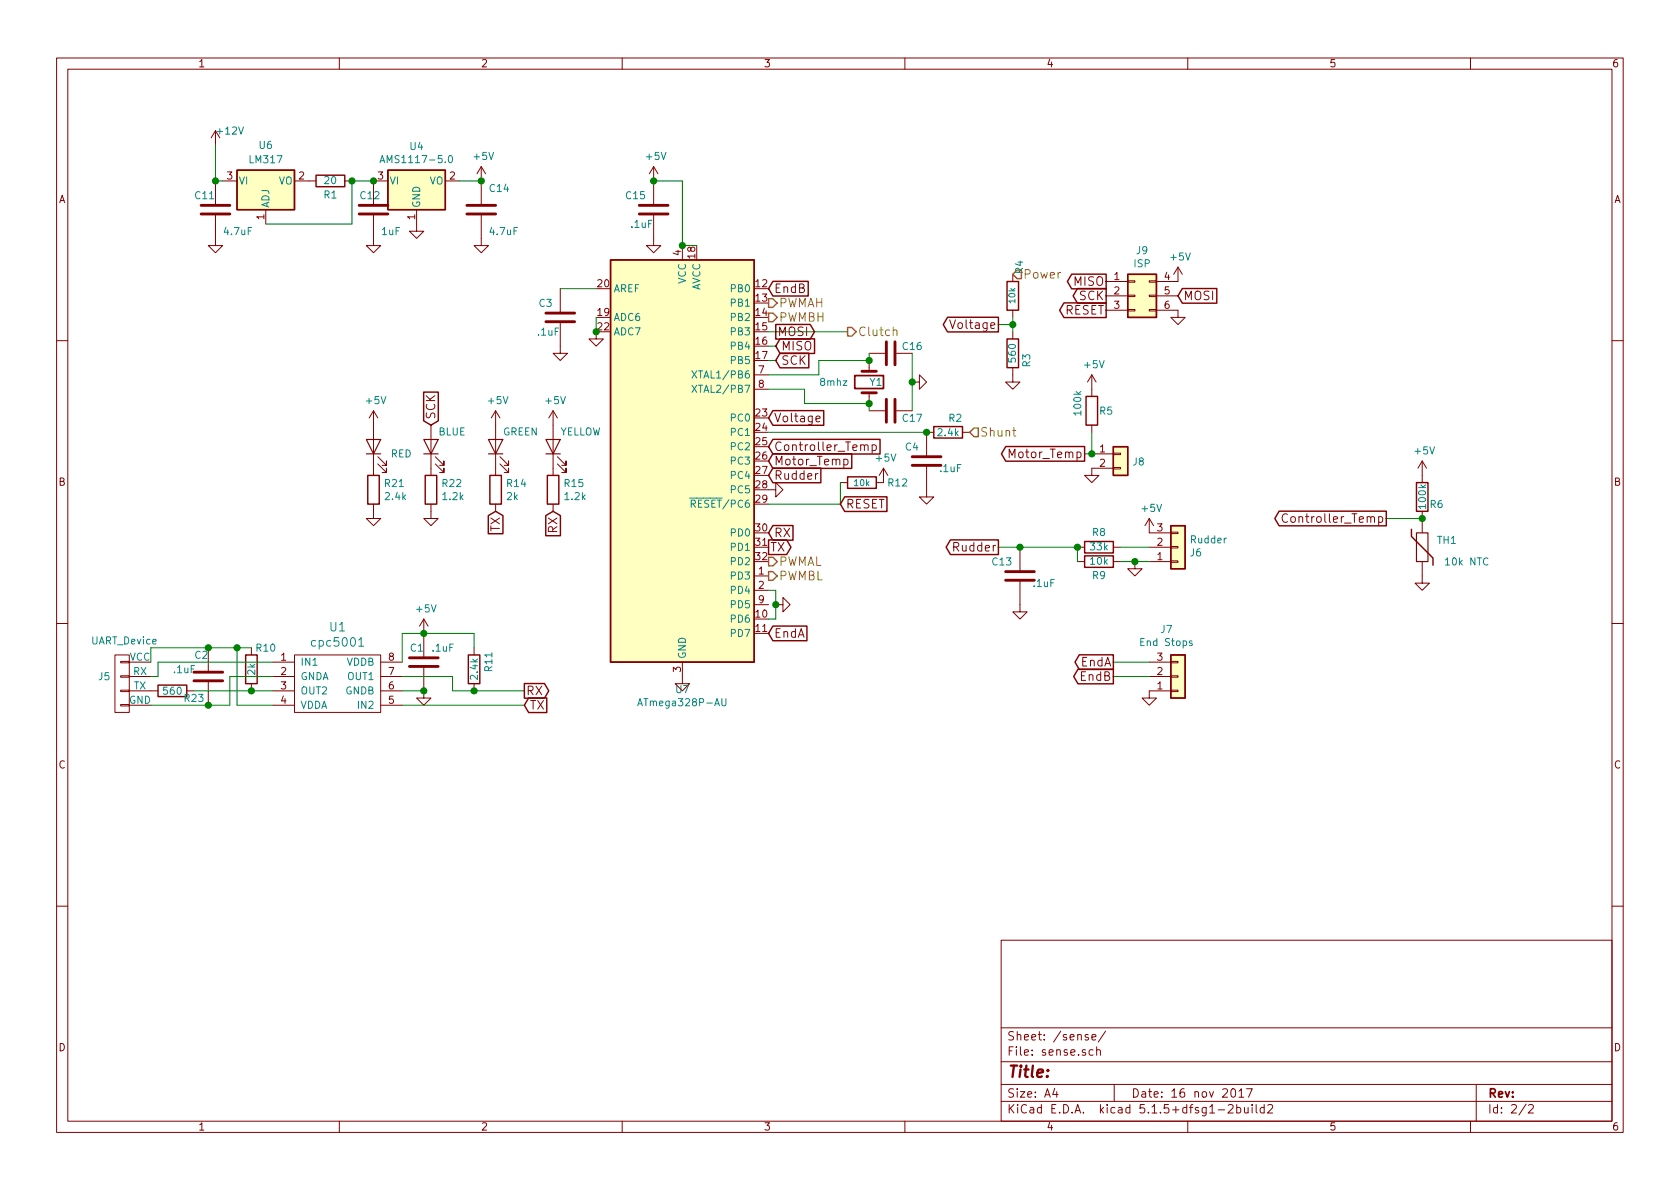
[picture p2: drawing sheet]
<svg xmlns="http://www.w3.org/2000/svg" width="297mm" height="210mm" viewBox="0 0 297 210" stroke-linecap="round" stroke-linejoin="round" font-family="sans-serif">
<g fill="none" stroke="#840000" stroke-width=".18">
<path d="M10 10.3h277v189.9h-277zM12 12.2h273v186.1h-273zM60 10.3v1.9M110 10.3v1.9M160 10.3v1.9M210 10.3v1.9M260 10.3v1.9M37.3 24.4l.8-1.3v2.5M38.1 37.8v5.6h1.3l-1.3 1.3-1.3-1.3h1.3M38.1 32v4.3M39.4 32h2.5M47 37.1v2.5"/>
<path d="M52.1 32h3.8M61 32h1.2M66 37.8v5.6h1.3l-1.3 1.3-1.2-1.3h1.2M68.6 32h-2.6v4.3M73.7 37.1v3.8h1.2l-1.2 1.3-1.3-1.3h1.3M78.7 32h2.6M85.1 37.8v5.6h1.3l-1.3 1.3-1.3-1.3h1.3M85.1 29.5l-.8 1.2M85.1 29.5v6.8M85.1 29.5l.8 1.2M115.6 37.8v5.6h1.2l-1.2 1.3-1.3-1.3h1.3M115.6 29.5v6.8"/>
<path d="M115.6 29.5l-.8 1.2M115.6 29.5l.7 1.2M99.1 56.9v5.6h1.2l-1.2 1.2-1.3-1.2h1.3M99.1 51v4.4M105.4 58.7v1.2h1.3l-1.3 1.3-1.3-1.3h1.3M120.6 43.4v2.6M179.1 48.5v1.3M179.1 54.9v1.2M179.1 58.7v1.2M195.6 49.8h3.8M195.6 52.3h3.8M195.6 54.9h3.8"/>
<path d="M199.4 54.7h1.3v.3h-1.3zM199.4 49.7h1.3v.2h-1.3zM199.4 52.2h1.3v.2h-1.3zM203.2 54.7h1.3v.3h-1.3zM203.2 49.7h1.3v.2h-1.3zM203.2 52.2h1.3v.2h-1.3zM204.5 54.9h3.8v1.2h1.2l-1.2 1.3-1.3-1.3h1.3M204.5 52.3h3.8M208.3 47.2l-.8 1.3M208.3 47.2v2.6h-3.8M208.3 47.2l.7 1.3M10 60.2h2"/>
<path d="M66 72.6l-.7 1.3M66 72.6v11.5M66 72.6l.8 1.3M76.2 75.2v8.9M87.6 72.6v11.5M87.6 72.6l-.7 1.3M87.6 72.6l.8 1.3M97.8 72.6v11.5M97.8 72.6l-.8 1.3M97.8 72.6l.8 1.3M133.3 66.3h2.6M133.3 68.8h2.6"/>
<path d="M144.3 74.1l.7-.2-.1-.2-.4-.1-.2 .2v.7h.6M152.8 78.9a.36 .36 0 0 1 .4-.3 .36 .36 0 0 1 .3 .3v.8M153.7 63.7v2M153.7 69.5v1.9M153.7 62.5h2.8M153.7 72.6h2.8M154.2 78.7h.5l.2 .2v.5l-.1 .2h-.6M154.2 78.7v1.5M158.5 62.5h2.8M158.5 72.6h2.8M161.3 67.6h1.3v-1.3l1.2 1.3-1.2 1.2v-1.2M165.1 76.4h-1.3v4.4"/>
<path d="M170.2 76.4h1.2M179.1 65v2.6h1.2l-1.2 1.2-1.3-1.2h1.3M193 66.3l-.7 1.3M193 66.3v3.8M193 75.2v1.2M193 66.3l.8 1.3M285 60.2h2M66 89.1v2.6h1.3l-1.3 1.3-1.2-1.3h1.2M66.8 82l1.5 1.6v-.8v.8h-.7M66.8 80.8l1.5 1.5v-.8v.8h-.7M76.2 89.1v2.6h1.3l-1.3 1.3-1.3-1.3h1.3M77 82l1.5 1.6v-.8v.8h-.8"/>
<path d="M77 80.8l1.5 1.5v-.8v.8h-.8M87.6 89.1v1.3M88.4 82l1.5 1.6v-.8v.8h-.7M88.4 80.8l1.5 1.5v-.8v.8h-.7M97.8 89.1v1.3M98.6 82l1.5 1.6v-.8v.8h-.8M98.6 80.8l1.5 1.5v-.8v.8h-.8M135.9 86.6h1.3v-1.3l1.2 1.3-1.2 1.3v-1.3M144.6 83.7l-.4 .3M148.6 85.3h1.3M149.2 81.3l.4-.1 .3 .1v.8a.48 .48 0 0 1-.7 0M156.2 82.8v2.5h-1.3"/>
<path d="M156.2 82.8l-.8 1.3M156.2 82.8l.8 1.3M163.8 82.3v5.6h1.3l-1.3 1.2-1.2-1.2h1.2M180.3 96.8v4.3M190.5 99.3h1.3M190.5 96.8h1.3M193 80.3h3.8M196.8 82.7h1.3v.2h-1.3zM196.8 80.1h1.3v.3h-1.3zM196.8 82.8h-3.8v1.3h1.3l-1.3 1.2-1.2-1.2h1.2M196.8 99.3h1.3M196.8 96.8h1.3"/>
<path d="M200.7 99.3v1.3h1.2l-1.2 1.2-1.3-1.2h1.3M203.2 91.7l-.8 1.3M203.2 91.7v2.5h3.8M203.2 91.7l.8 1.3M203.2 99.3h3.8M203.2 96.8h3.8M207 94.1h1.3v.3h-1.3zM207 99.2h1.3v.2h-1.3zM207 96.6h1.3v.3h-1.3zM227.6 91a.62 .62 0 0 0-.7 0 .62 .62 0 0 0-.2 .7 .57 .57 0 0 0 .3 .6 .57 .57 0 0 0 .6-.1M243.8 91.4h.4l.3 .2v.5l-.2 .2h-.5M251.5 99.3v3.8h1.2l-1.2 1.3-1.3-1.3h1.3"/>
<path d="M251.5 81.5l-.8 1.3M251.5 81.5v3.8M251.5 90.4v3.8M251.5 81.5l.7 1.3M10 110.3h2M20.3 115.8h2.6v10.2h-2.6zM21.3 119.5h1.6v.3h-1.6zM21.3 117h1.6v.2h-1.6zM22.9 119.6h3.8M22.9 117.1h3.8M36.8 114.5v4.4M44.4 114.5v1.3"/>
<path d="M48.3 119.6h3.8M48.3 117.1h3.8M52.1 115.8h15.2v10.2h-15.2zM67.3 119.6h3.8M67.3 117.1h3.8M74.9 117.9v5.5h1.3l-1.3 1.3-1.2-1.3h1.2M74.9 109.5v6.8M74.9 109.5l-.7 1.2M74.9 109.5l.8 1.2M83.8 114.5v1.3M120.6 117.1v3.8h1.3l-1.3 1.3-1.2-1.3h1.2M133.3 101.8h2.6"/>
<path d="M133.3 104.4h2.6M133.3 106.9h2.6M137.2 106.9h1.2v-1.2l1.3 1.2-1.3 1.3v-1.3M180.3 102.6v5.6h1.3l-1.3 1.3-1.2-1.3h1.2M203.2 119.6h3.8M203.2 117.1h3.8M207 117h1.3v.2h-1.3zM207 119.5h1.3v.3h-1.3zM285 110.3h2M21.3 124.6h1.6v.2h-1.6zM21.3 122h1.6v.3h-1.6zM22.9 122.2h5"/>
<path d="M22.9 124.7h3.8M33 122.2h1.3M36.8 120.4v4.3M44.4 120.9v1.3M48.3 122.2h3.8M48.3 124.7h3.8M67.3 122.2h3.8M67.3 124.7h3.8M83.8 120.9v1.3M207 122h1.3v.3h-1.3zM207 122.2h-3.8v1.2h1.3l-1.3 1.3-1.3-1.3h1.3M10 160.2h2"/>
<path d="M177 166.3h108v32h-108zM285 160.2h2M60 198.3v1.9M110 198.3v1.9M160 198.3v1.9M177 194.8h108M177 191.8h108M177 187.8h108M177 181.8h108M186.5 192.5l-.4 1h1M186.8 193v1M192.4 183l-.4-.1-.2 .2 .1 .3 .5 .1v.3h-.6"/>
<path d="M193.1 183.4l.7-.1-.1-.3-.4-.1-.2 .2v.7h.6M193.3 185.7l-.5-.1-.2 .3 .1 .6h.6M193.9 185.7h.1a.37 .37 0 0 1 .6 .1v.8M193.9 185.1v1.5M195.5 182.3l-1.3 2M197 191.8v3M210 198.3v1.9M215.4 196.3h1.1M217.2 195.5l.2-.2h.4l.2 .5-.9 1h.9M217.8 192.7l.3-.2a.94 .94 0 0 1 0 1.5l-.4-.3-.1-.6zM218.7 195.9l.4-.1 .3 .3-.1 .6h-.6M218.7 195.3v1.5"/>
<path d="M219 193l.5-.5v1.5M219 194h.9M220 195.8l.1 .9 .3 .1 .3-.1M220.4 192.5h1l-.6 1.5M220.7 195.8v1M221.4 195.3v.2M221.4 195.8v1M222.1 195.3v1.3l.2 .2M223.5 195.9l-.4-.1-.3 .3 .1 .6 .2 .1 .4-.1M223.5 195.3v1.5M224.2 195.5l.2-.2h.3l.3 .5-.9 1h.9M260 198.3v1.9"/>
<path d="M261 191.8v6.5M269.8 195.2l-1.2 2M270.3 195.5l.2-.2h.3l.3 .5-.9 1h.9"/>
</g>
<path d="M151.1 66.4h5.1v2.3h-5.1z" fill="none" stroke="#840000" stroke-width=".3"/>
<g fill="none" stroke="#840000" stroke-width=".51">
<path d="M35.6 37.8h5M35.6 36.3h5M63.5 37.8h5.1M63.5 36.3h5.1M82.5 37.8h5.1M82.5 36.3h5.1M113 37.8h5.1M113 36.3h5.1M96.5 56.9h5.1M96.5 55.4h5.1M152.4 65.7h2.5M152.4 69.5h2.5"/>
<path d="M156.7 60.4v4.1M156.7 70.6v4.1M158.2 60.4v4.1M158.2 70.6v4.1M161.3 82.3h5.1M161.3 80.8h5.1M34.3 118.9h5.1M72.4 117.9h5.1M72.4 116.3h5.1M177.8 102.6h5.1M177.8 101.1h5.1M34.3 120.4h5.1"/>
</g>
<g fill="none" stroke="#840000" stroke-width=".25">
<path d="M41.9 30.1h10.2v7h-10.2zM55.9 31h5.1v2h-5.1zM68.6 30.1h10.1v7h-10.1zM107.9 46h25.4v71.1h-25.4zM136.7 49.8h6.2v2.5h-6.2l-.8-1.3zM137.2 57.4h6.1l.7 1.3-.7 1.3h-6.1zM137.9 59.9h6.1v2.6h-6.1l-.7-1.3zM167.5 56.1h9v2.6h-9l-.7-1.3zM178.1 49.8h2v5.1h-2zM178.1 59.9h2v5.1h-2zM188.1 53.6h7.5v2.6h-7.5l-.7-1.3zM189.5 48.5h6.1v2.6h-6.1l-.8-1.3z"/>
<path d="M190.5 51h5.1v2.6h-5.1l-.8-1.3zM199.4 48.5h5.1v7.6h-5.1zM209 51h6.1v2.6h-6.1l-.7-1.3zM74.9 69.3h2.6v5.1l-1.3 .8-1.3-.8zM136.7 77.7h18.9v2.6h-18.9l-.8-1.3zM136.7 72.6h8.9v2.6h-8.9l-.8-1.3zM137.9 62.5h5.1v2.5h-5.1l-.7-1.3zM165.1 75.4h5.1v2.1h-5.1zM177.8 79h14v2.6h-14l-.7-1.3zM192 70.1h2.1v5.1h-2.1zM196.8 79h2.6v5.1h-2.6zM65 84.1h2.1v5h-2.1z"/>
<path d="M75.2 84.1h2v5h-2zM86.3 91.2l1.3-.8 1.3 .8v3.2h-2.6zM86.6 84.1h2v5h-2zM96.5 91.2l1.3-.8 1.3 .8v3.5h-2.6zM96.8 84.1h2v5h-2zM135.9 95.5h3.2l.8 1.3-.8 1.3h-3.2zM136.7 80.2h13.9v2.6h-13.9l-.8-1.3zM136.7 82.8h8.4v2.6h-8.4l-.8-1.3zM136.7 92.9h3.5v2.6h-3.5l-.8-1.3zM149.4 87.9h7.4v2.5h-7.4l-.8-1.3zM149.9 84.3h5v2.1h-5zM168 95.5h8.5v2.6h-8.5l-.7-1.3z"/>
<path d="M191.8 98.3h5v2h-5zM191.8 95.8h5v2h-5zM207 93h2.5v7.6h-2.5zM226.2 90.4h18.9v2.6h-18.9l-.8-1.3zM249.6 93.6v1.3l3.8 3.8v1.2M250.4 85.3h2.1v5.1h-2.1zM43.4 115.8h2.1v5.1h-2.1zM82.8 115.8h2v5.1h-2zM136.7 110.7h6v2.6h-6l-.8-1.3zM190.6 118.3h6.2v2.6h-6.2l-.8-1.3zM190.8 115.8h6v2.6h-6l-.7-1.3zM207 115.8h2.5v7.6h-2.5z"/>
<path d="M27.9 121.2h5.1v2h-5.1zM92.7 120.9h3.6l.7 1.3-.7 1.3h-3.6zM93.5 123.4h3.2v2.6h-3.2l-.8-1.3z"/>
</g>
<path d="M64.8 77.7h2.5l-1.3 2.6zM74.9 77.7h2.6l-1.3 2.6zM86.4 77.7h2.5l-1.3 2.6zM96.5 77.7h2.6l-1.3 2.6zM64.8 80.3h2.5M74.9 80.3h2.6M86.4 80.3h2.5M96.5 80.3h2.6M250.4 94.2h2.1v5.1h-2.1z" fill="none" stroke="#840000" stroke-width=".2"/>
<g fill="#ffffc2" stroke="#ffffc2" stroke-width=".18">
<path d="M199.4 48.5h5.1v7.6h-5.1z"/>
<path d="M107.9 46h25.4v71.1h-25.4z"/>
<path d="M68.6 30.1h10.1v7h-10.1z"/>
<path d="M41.9 30.1h10.2v7h-10.2z"/>
<path d="M207 115.8h2.5v7.6h-2.5z"/>
<path d="M207 93h2.5v7.6h-2.5z"/>
<path d="M196.8 79h2.6v5.1h-2.6z"/>
</g>
<g fill="none" stroke="#008484" stroke-width=".18">
<path d="M67.2 28.8l.4-1.3 .4 1.3M67.3 28.4h.6M79.5 27.6l.1-.1a.67 .67 0 0 1 .4 .6 .67 .67 0 0 1-.4 .7 .83 .83 0 0 1-.1-1.2zM122.4 65.6l.8 1.2M122.4 68.1l.8 1.3M123.2 65.6l-.8 1.2M123.2 68.1l-.8 1.3M121.9 88.1h1.3M122.2 89.1l.6-.1 .2-.1-.1-.3-.2-.2h-.5v1.3M122.5 89.1l.5 .6M63.4 113.2l.5-.5v1.6M63.4 114.3h.9"/>
<path d="M210.8 113.4l-.3-.1-.2 .2v.2l.5 .1v.3h-.5M112.8 124.8l.4-1.3 .4 1.3M112.9 124.5h.6M127.6 123.5v1.1l.3 .2h.2l.2-.2v-1.1"/>
</g>
<g fill="none" stroke="#008400" stroke-width=".18">
<path d="M38.1 25.6v6.4h1.3M66 32h-3.8v7.6h-15.2M81.3 32h3.8M115.6 32h5v11.4h2.6M99.1 51h6.3M105.4 56.1v2.6M135.9 58.7h14M176.5 57.4h2.6M179.1 56.1v2.6M135.9 68.8h6.3v2.6h11.5v1.2M135.9 76.4h27.9M135.9 63.7h1.3"/>
<path d="M135.9 61.2h1.3M153.7 62.5v1.2h-8.9v2.6h-8.9M161.3 62.5v10.1M193 76.4v3.9h-1.2M148.6 85.3v3.8h-12.7M176.5 96.8h14v2.5M198.1 99.3h5.1M198.1 96.8h5.1M245.1 91.7h6.4M41.9 114.5v10.2h6.4M44.4 114.5h-17.7v2.6M48.3 117.1h-20.4v2.5h-1.2"/>
<path d="M48.3 119.6h-7.7v5.1h-13.9M71.1 119.6h8.9v2.6h12.7M83.8 114.5v-2.5h-12.7v5.1M135.9 104.4h1.3v5.1h-1.3M196.8 119.6h6.4M196.8 117.1h6.4M34.3 122.2h14M71.1 124.7h21.6M71.1 122.2h3.8"/>
</g>
<path d="M157.9 58.5l.1-.1a.37 .37 0 0 1 .6 .1v.9M179 76.1h.6M179.2 75.6v1.3l.4 .2" fill="none" stroke="#848400" stroke-width=".18"/>
<path d="M135.9 52.8h.8l.7 .8-.7 .8h-.8zM135.9 55.4h.8l.7 .7-.7 .8h-.8zM149.9 57.9h.7l.8 .8-.8 .7h-.7zM179.8 47.7h.8v1.6h-.8l-.7-.8zM172.2 75.7h.8v1.5h-.8l-.8-.8zM135.9 98.5h.8l.7 .8-.7 .8h-.8zM135.9 101.1h.8l.7 .7-.7 .8h-.8z" fill="none" stroke="#848400" stroke-width=".25"/>
<g fill="#008400" stroke="#008400" stroke-width=".25">
<circle cx="161.3" cy="67.6" r=".51"/>
<circle cx="74.9" cy="122.2" r=".51"/>
<circle cx="180.3" cy="96.8" r=".51"/>
<circle cx="163.8" cy="76.4" r=".51"/>
<circle cx="190.5" cy="96.8" r=".51"/>
<circle cx="38.1" cy="32" r=".51"/>
<circle cx="85.1" cy="32" r=".51"/>
<circle cx="74.9" cy="112" r=".51"/>
<circle cx="153.7" cy="71.4" r=".51"/>
<circle cx="83.8" cy="122.2" r=".51"/>
<circle cx="153.7" cy="63.7" r=".51"/>
<circle cx="200.7" cy="99.3" r=".51"/>
<circle cx="62.2" cy="32" r=".51"/>
<circle cx="193" cy="80.3" r=".51"/>
<circle cx="115.6" cy="32" r=".51"/>
<circle cx="137.2" cy="106.9" r=".51"/>
<circle cx="44.5" cy="122.2" r=".51"/>
<circle cx="120.7" cy="43.4" r=".51"/>
<circle cx="41.9" cy="114.5" r=".51"/>
<circle cx="36.8" cy="114.5" r=".51"/>
<circle cx="36.8" cy="124.7" r=".51"/>
<circle cx="179.1" cy="57.4" r=".51"/>
<circle cx="251.5" cy="91.7" r=".51"/>
<circle cx="105.4" cy="58.7" r=".51"/>
<circle cx="66" cy="32" r=".51"/>
</g>
<text font-size="2.8" fill="#840000" x="178" y="190.5">Title:</text>
<g font-size="2.1" fill="#840000">
<text x="136.8" y="51.8">EndB</text>
<text x="189.9" y="50.5">MISO</text>
<text x="190.9" y="53.1">SCK</text>
<text x="209.2" y="53.1">MOSI</text>
<text x="137.4" y="59.4">MOSI</text>
<text x="168.6" y="58.2">Voltage</text>
<text x="188.2" y="55.6">RESET</text>
<text x="138.1" y="64.5">SCK</text>
<text x="138.1" y="62">MISO</text>
<text x="77" y="74.3" transform="rotate(-90 77 74.3)">SCK</text>
<text x="136.8" y="74.7">Voltage</text>
<text x="136.8" y="82.3">Motor_Temp</text>
<text x="136.8" y="79.8">Controller_Temp</text>
<text x="178.8" y="81">Motor_Temp</text>
<text x="136.8" y="84.8">Rudder</text>
<text x="149.5" y="89.9">RESET</text>
<text x="88.4" y="94.1" transform="rotate(-90 88.4 94.1)">TX</text>
<text x="98.6" y="94.3" transform="rotate(-90 98.6 94.3)">RX</text>
<text x="136.8" y="95">RX</text>
<text x="227.9" y="92.5">Controller_Temp</text>
<text x="136.1" y="97.5">TX</text>
<text x="168.9" y="97.5">Rudder</text>
<text x="136.8" y="112.8">EndA</text>
<text x="191.1" y="117.9">EndA</text>
<text x="93" y="122.9">RX</text>
<text x="93.6" y="125.5">TX</text>
<text x="191.1" y="120.4">EndB</text>
<text x="178" y="184">Sheet: /sense/</text>
<text x="178" y="186.7">File: sense.sch</text>
<text x="178" y="196.9">KiCad E.D.A. kicad 5.1.5+dfsg1-2build2</text>
<text x="178" y="194.1">Size: A4</text>
<text x="200" y="194.1">Date: 16 nov 2017</text>
<text x="263" y="194.1">Rev:</text>
<text x="263" y="196.9">Id: 2/2</text>
</g>
<g font-size="2.1" fill="#848400">
<text x="180.8" y="49.3">Power</text>
<text x="137.7" y="54.4">PWMAH</text>
<text x="137.7" y="56.9">PWMBH</text>
<text x="151.6" y="59.4">Clutch</text>
<text x="173.2" y="77.2">Shunt</text>
<text x="137.7" y="100.1">PWMAL</text>
<text x="137.7" y="102.6">PWMBL</text>
</g>
<g font-size="2.1" fill="#008484">
<text x="58.3" y="111.7">U1</text>
<text x="55.5" y="114.3">cpc5001</text>
</g>
<g font-size="1.8" fill="#840000">
<text x="35" y="11.9">1</text>
<text x="85" y="11.9">2</text>
<text x="135" y="11.9">3</text>
<text x="185" y="11.9">4</text>
<text x="235" y="11.9">5</text>
<text x="285" y="11.9">6</text>
<text x="10.4" y="35.9">A</text>
<text x="40.2" y="31.7">3</text>
<text x="52.9" y="31.7">2</text>
<text x="66.8" y="31.7">3</text>
<text x="79.5" y="31.7">2</text>
<text x="285.4" y="35.9">A</text>
<text x="46.7" y="38.8" transform="rotate(-90 46.7 38.8)">1</text>
<text x="73.4" y="38.8" transform="rotate(-90 73.4 38.8)">1</text>
<text x="120.4" y="45.2" transform="rotate(-90 120.4 45.2)">4</text>
<text x="122.9" y="45.7" transform="rotate(-90 122.9 45.7)">18</text>
<text x="105.7" y="50.8">20</text>
<text x="133.7" y="50.8">12</text>
<text x="133.7" y="53.3">13</text>
<text x="197" y="49.5">1</text>
<text x="197" y="52.1">2</text>
<text x="205.9" y="49.5">4</text>
<text x="205.9" y="52.1">5</text>
<text x="105.7" y="55.9">19</text>
<text x="105.7" y="58.4">22</text>
<text x="133.7" y="55.9">14</text>
<text x="133.7" y="58.4">15</text>
<text x="197" y="54.6">3</text>
<text x="205.9" y="54.6">6</text>
<text x="133.7" y="61">16</text>
<text x="133.7" y="63.5">17</text>
<text x="134.1" y="66">7</text>
<text x="134.1" y="68.6">8</text>
<text x="133.7" y="73.7">23</text>
<text x="133.7" y="76.2">24</text>
<text x="133.7" y="78.7">25</text>
<text x="133.7" y="81.3">26</text>
<text x="133.7" y="83.8">27</text>
<text x="194.5" y="80">1</text>
<text x="194.5" y="82.5">2</text>
<text x="10.4" y="85.9">B</text>
<text x="133.7" y="86.4">28</text>
<text x="133.7" y="88.9">29</text>
<text x="285.4" y="85.9">B</text>
<text x="133.7" y="94">30</text>
<text x="204.6" y="94">3</text>
<text x="133.7" y="96.5">31</text>
<text x="133.7" y="99.1">32</text>
<text x="134.1" y="101.6">1</text>
<text x="204.6" y="99.1">1</text>
<text x="204.6" y="96.5">2</text>
<text x="134.1" y="104.1">2</text>
<text x="134.1" y="106.7">9</text>
<text x="133.7" y="109.2">10</text>
<text x="133.7" y="111.8">11</text>
<text x="49.7" y="116.8">1</text>
<text x="49.7" y="119.4">2</text>
<text x="68.7" y="119.4">7</text>
<text x="68.7" y="116.8">8</text>
<text x="120.4" y="118.8" transform="rotate(-90 120.4 118.8)">3</text>
<text x="204.6" y="119.4">2</text>
<text x="204.6" y="116.8">3</text>
<text x="49.7" y="121.9">3</text>
<text x="49.7" y="124.5">4</text>
<text x="68.7" y="124.5">5</text>
<text x="68.7" y="121.9">6</text>
<text x="204.6" y="121.9">1</text>
<text x="10.4" y="135.9">C</text>
<text x="285.4" y="135.9">C</text>
<text x="10.4" y="185.9">D</text>
<text x="285.4" y="185.9">D</text>
<text x="35" y="199.9">1</text>
<text x="85" y="199.9">2</text>
<text x="135" y="199.9">3</text>
<text x="185" y="199.9">4</text>
<text x="235" y="199.9">5</text>
<text x="285" y="199.9">6</text>
</g>
<g font-size="1.8" fill="#008484">
<text x="38.6" y="23.8">+12V</text>
<text x="44.2" y="28.9">LM317</text>
<text x="45.9" y="26.3">U6</text>
<text x="68.2" y="28.8">AMS1117-5.0</text>
<text x="72.5" y="26.5">U4</text>
<text x="83.9" y="28.3">+5V</text>
<text x="114.4" y="28.3">+5V</text>
<text x="34.6" y="35.2">C11</text>
<text x="42.2" y="32.6">VI</text>
<text x="49.3" y="32.6">VO</text>
<text x="57.3" y="35.1">R1</text>
<text x="57.4" y="32.6">20</text>
<text x="63.8" y="35.2">C12</text>
<text x="68.8" y="32.6">VI</text>
<text x="75.9" y="32.6">VO</text>
<text x="86.6" y="34">C14</text>
<text x="110.7" y="35.2">C15</text>
<text x="39.8" y="41.6">4.7uF</text>
<text x="47.6" y="36.8" transform="rotate(-90 47.6 36.8)">ADJ</text>
<text x="67.5" y="41.6">1uF</text>
<text x="74.3" y="36.8" transform="rotate(-90 74.3 36.8)">GND</text>
<text x="86.7" y="41.6">4.7uF</text>
<text x="111.7" y="40.3">.1uF</text>
<text x="200.5" y="47.3">ISP</text>
<text x="201" y="45">J9</text>
<text x="207.1" y="46.1">+5V</text>
<text x="108.5" y="51.7">AREF</text>
<text x="121.3" y="50.2" transform="rotate(-90 121.3 50.2)">VCC</text>
<text x="123.8" y="51.5" transform="rotate(-90 123.8 51.5)">AVCC</text>
<text x="129.4" y="51.7">PB0</text>
<text x="180.9" y="48.4" transform="rotate(-90 180.9 48.4)">R4</text>
<text x="95.1" y="59.4">.1uF</text>
<text x="95.4" y="54.3">C3</text>
<text x="108.5" y="56.8">ADC6</text>
<text x="108.5" y="59.3">ADC7</text>
<text x="129.4" y="54.2">PB1</text>
<text x="129.4" y="56.8">PB2</text>
<text x="129.4" y="59.3">PB3</text>
<text x="129.4" y="61.8">PB4</text>
<text x="129.4" y="64.4">PB5</text>
<text x="159.7" y="61.9">C16</text>
<text x="179.6" y="64" transform="rotate(-90 179.6 64)">560</text>
<text x="182.2" y="64.9" transform="rotate(-90 182.2 64.9)">R3</text>
<text x="191.8" y="65.1">+5V</text>
<text x="64.8" y="71.5">+5V</text>
<text x="86.4" y="71.5">+5V</text>
<text x="96.6" y="71.5">+5V</text>
<text x="123.3" y="66.9">XTAL1/PB6</text>
<text x="123.3" y="69.5">XTAL2/PB7</text>
<text x="145.1" y="68.2">8mhz</text>
<text x="153.8" y="68.2">Y1</text>
<text x="77.5" y="77">BLUE</text>
<text x="88.9" y="77">GREEN</text>
<text x="98.9" y="77">YELLOW</text>
<text x="129.4" y="74.5">PC0</text>
<text x="129.4" y="77.1">PC1</text>
<text x="159.7" y="74.6">C17</text>
<text x="165.9" y="77.1">2.4k</text>
<text x="167.8" y="74.6">R2</text>
<text x="191.2" y="73.3" transform="rotate(-90 191.2 73.3)">100k</text>
<text x="194.5" y="73.3">R5</text>
<text x="69.1" y="80.9">RED</text>
<text x="129.4" y="79.6">PC2</text>
<text x="129.4" y="82.2">PC3</text>
<text x="155" y="81.6">+5V</text>
<text x="160.1" y="79.7">C4</text>
<text x="166.3" y="83.5">.1uF</text>
<text x="200.4" y="82.3">J8</text>
<text x="250.2" y="80.4">+5V</text>
<text x="68.1" y="86.1">R21</text>
<text x="68.2" y="88.4">2.4k</text>
<text x="78.3" y="86.1">R22</text>
<text x="78.4" y="88.4">1.2k</text>
<text x="89.6" y="88.4">2k</text>
<text x="89.7" y="86.1">R14</text>
<text x="99.8" y="86.1">R15</text>
<text x="99.9" y="88.4">1.2k</text>
<text x="123" y="89.8">RESET/PC6</text>
<text x="129.4" y="84.7">PC4</text>
<text x="129.4" y="87.2">PC5</text>
<text x="157.1" y="86">R12</text>
<text x="252.1" y="89.8" transform="rotate(-90 252.1 89.8)">100k</text>
<text x="252.9" y="89.8">R6</text>
<text x="129.4" y="94.9">PD0</text>
<text x="193.2" y="94.8">R8</text>
<text x="202" y="90.5">+5V</text>
<text x="129.4" y="97.4">PD1</text>
<text x="129.4" y="99.9">PD2</text>
<text x="175.5" y="100">C13</text>
<text x="192.8" y="99.9">10k</text>
<text x="192.8" y="97.3">33k</text>
<text x="210.5" y="98.4">J6</text>
<text x="210.6" y="96.1">Rudder</text>
<text x="254.2" y="96.2">TH1</text>
<text x="255.8" y="100">10k NTC</text>
<text x="129.4" y="102.5">PD3</text>
<text x="129.4" y="105">PD4</text>
<text x="129.4" y="107.6">PD5</text>
<text x="182.8" y="103.8">.1uF</text>
<text x="193.2" y="102.4">R9</text>
<text x="16.2" y="114">UART_Device</text>
<text x="73.7" y="108.3">+5V</text>
<text x="129.4" y="110.1">PD6</text>
<text x="129.4" y="112.6">PD7</text>
<text x="205.3" y="111.9">J7</text>
<text x="22.9" y="116.8">VCC</text>
<text x="23.5" y="119.4">RX</text>
<text x="30.8" y="119">.1uF</text>
<text x="34.5" y="116.5">C2</text>
<text x="45.1" y="119.3" transform="rotate(-90 45.1 119.3)">2k</text>
<text x="45.4" y="115.2">R10</text>
<text x="53.1" y="117.7">IN1</text>
<text x="61.3" y="117.7">VDDB</text>
<text x="72.6" y="115.2">C1</text>
<text x="76.5" y="115.2">.1uF</text>
<text x="87" y="118.7" transform="rotate(-90 87 118.7)">R11</text>
<text x="121.3" y="116.6" transform="rotate(-90 121.3 116.6)">GND</text>
<text x="201.9" y="114.2">End Stops</text>
<text x="17.5" y="120.3">J5</text>
<text x="22.8" y="124.5">GND</text>
<text x="23.6" y="121.9">TX</text>
<text x="29" y="122.9">560</text>
<text x="32.7" y="124.1">R23</text>
<text x="53.1" y="120.3">GNDA</text>
<text x="53.1" y="122.8">OUT2</text>
<text x="53.1" y="125.3">VDDA</text>
<text x="61.1" y="122.8">GNDB</text>
<text x="61.6" y="120.3">OUT1</text>
<text x="63.6" y="125.3">IN2</text>
<text x="84.5" y="120.1" transform="rotate(-90 84.5 120.1)">2.4k</text>
<text x="113.5" y="124.9">ATmega328P-AU</text>
<text x="119.5" y="122.6">U7</text>
</g>
<g font-size="1.5" fill="#008484">
<text x="179.5" y="53.6" transform="rotate(-90 179.5 53.6)">10k</text>
<text x="151.1" y="85.9">10k</text>
</g>
</svg>
